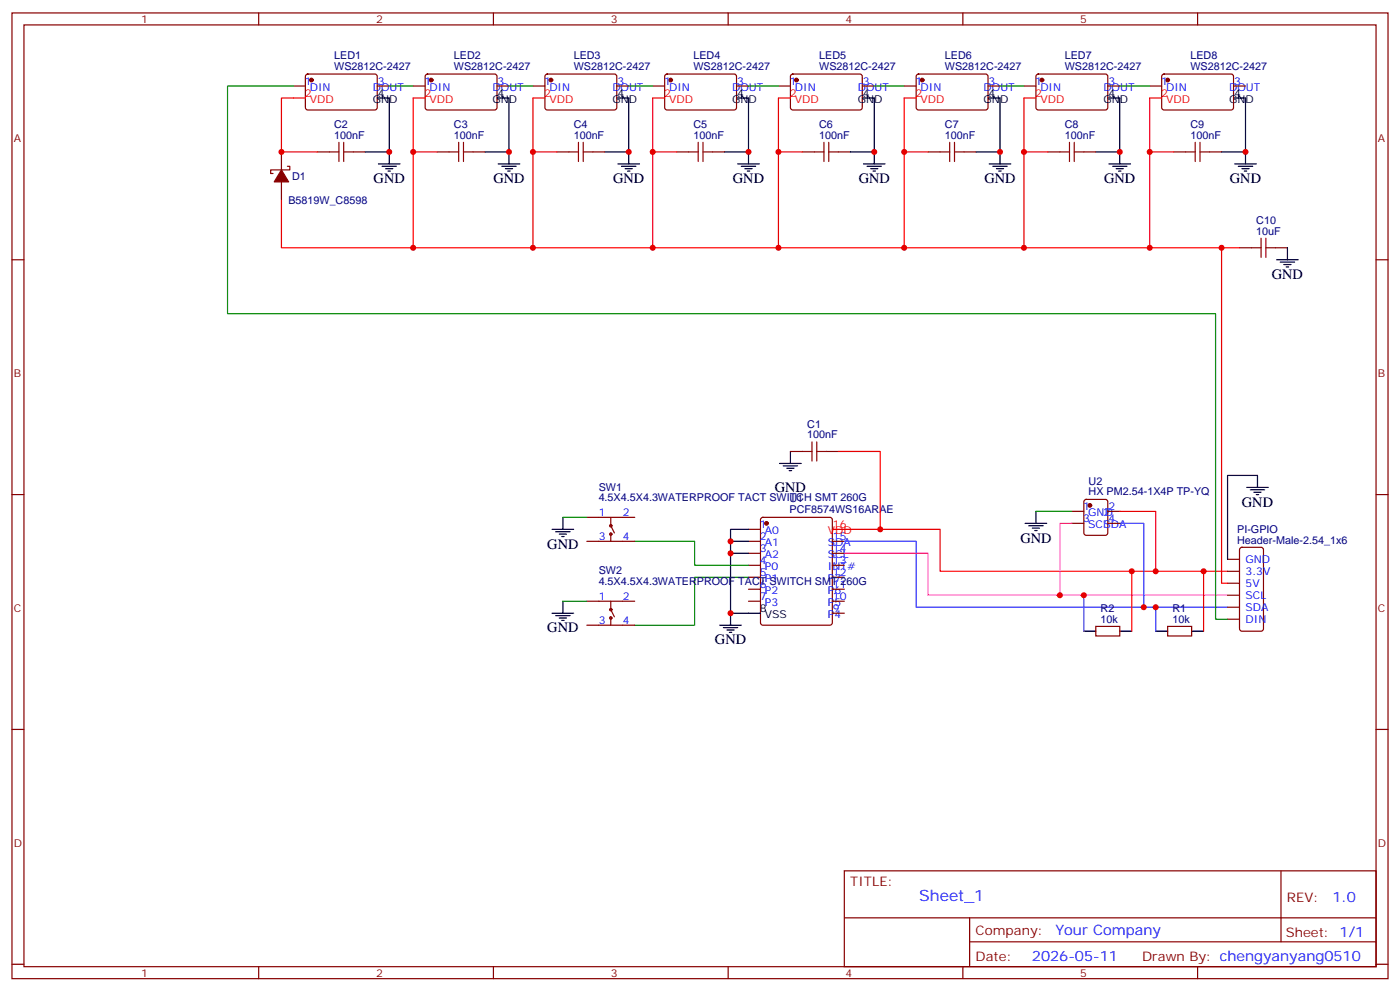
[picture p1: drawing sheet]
<svg xmlns="http://www.w3.org/2000/svg" width="412mm" height="292mm" viewBox="0 0 412 292" stroke-linecap="round" stroke-linejoin="round" font-family="sans-serif">
<g fill="none" stroke="#870000" stroke-width=".35">
<path d="M3.5 3.8h405.4v284.3h-405.4zM7.1 7.3h398.2v277.3h-398.2zM76.2 3.8v3.5M145.3 3.8v3.5M214.5 3.8v3.5M283.6 3.8v3.5M352.8 3.8v3.5M86.4 25.3h3.6M90.2 22l.5-.2 20 .1 .4 .6v9.5l-.7 .4-20-.1-.4-.6v-9.2zM111.1 25.3h3.6M121.7 25.3h3.5M125.5 22l.4-.2 20.1 .1 .4 .6-.1 9.5-.6 .4-20-.1-.5-.6v-9.2z"/>
<path d="M146.4 25.3h3.5M157 25.3h3.5M160.7 22l.5-.2 20 .1 .5 .6-.1 9.5-.6 .4-20.1-.1-.4-.6v-9.2zM181.7 25.3h3.5M192.3 25.3h3.5M196 22l.5-.2 20 .1 .5 .6-.1 9.5-.6 .4-20.1-.1-.4-.6v-9.2zM217 25.3h3.5M229.3 25.3h3.5M233.1 22l.4-.2 20.1 .1 .4 .6-.1 9.5-.6 .4-20-.1-.5-.6v-9.2zM254 25.3h3.5M266.3 25.3h3.6M270.1 22l.5-.2 20 .1 .4 .6v9.5l-.7 .4-20-.1-.4-.6v-9.2z"/>
<path d="M291 25.3h3.6M301.6 25.3h3.6M305.4 22l.5-.2 20 .1 .4 .6v9.5l-.7 .4-20-.1-.4-.6v-9.2zM326.3 25.3h3.5M338.7 25.3h3.5M342.4 22l.5-.2 20 .1 .5 .6-.1 9.5-.6 .4-20.1-.1-.4-.6v-9.2zM363.4 25.3h3.5M82.9 44.7v5.3M82.9 53.6v5.2M84.7 49h.7v1h-5.7v1.1h.7M93.5 44.7h3.5M104.1 44.7h3.5"/>
<path d="M128.8 44.7h3.5M139.3 44.7h3.6M164 44.7h3.6M174.6 44.7h3.6M199.3 44.7h3.5M209.9 44.7h3.5M236.4 44.7h3.5M246.9 44.7h3.6M273.4 44.7h3.5M284 44.7h3.5M308.7 44.7h3.5M319.3 44.7h3.5"/>
<path d="M345.7 44.7h3.5M356.3 44.7h3.5M3.5 76.5h3.6M365.1 73h3.6M375.7 73h3.5M405.3 76.5h3.6M232.8 132.9h3.6M243.4 132.9h3.5M3.5 145.6h3.6M172.9 159.4h14.1M172.9 152.3h14.1M179.9 152.3v2.5l1.1 2.1"/>
<path d="M179.9 156.9v2.5M220.5 155.9h3.5M220.5 159.4h3.5M224.2 152.5l.5-.2h19.8l.6 .5 .1 30.6-.5 .6-20 .1-.6-.5-.1-30.6zM245.2 159.4h3.5M315.7 150.6h3.6M315.7 154.1h3.6M319.5 147.2l.5-.2h5.6l.7 .5v9.4l-.4 .7h-5.9l-.7-.4v-9.5zM326.3 150.6h3.5M326.3 154.1h3.5M405.3 145.6h3.6M172.9 177h14.1"/>
<path d="M179.9 177v2.5l1.1 2.1M220.5 162.9h3.5M220.5 166.4h3.5M220.5 170h3.5M220.5 173.5h3.5M220.5 177h3.5M245.2 162.9h3.5M245.2 166.4h3.5M245.2 170h3.5M245.2 173.5h3.5M245.2 177h3.5M361.6 164.7h3.5"/>
<path d="M361.6 168.2h3.5M361.6 171.7h3.5M361.6 175.3h3.5M361.6 178.8h3.5M365.4 161.4l.4-.3h5.7l.6 .5 .1 23.5-.5 .7h-5.9l-.6-.4-.1-23.5zM172.9 184.1h14.1M179.9 181.6v2.5M245.2 180.6h3.5M322.8 184.4h7v2.9h-7zM344 184.4h7v2.9h-7zM361.6 182.3h3.5M3.5 214.8h3.6"/>
<path d="M405.3 214.8h3.6M248.7 256.4h156.6v28.2h-156.6zM377.3 256.4v20.9M248.7 270.2h156.5M285.6 277.3h119.6M285.6 270.2v14.2M3.5 283.9h3.6M76.2 284.6v3.5M145.3 284.6v3.5M214.5 284.6v3.5M283.6 284.6v3.5M352.8 284.6v3.5"/>
<path d="M405.3 283.9h3.6"/>
<circle cx="179.9" cy="154.8" r=".35"/>
<circle cx="179.9" cy="157.3" r=".35"/>
<circle cx="179.9" cy="179.5" r=".35"/>
<circle cx="179.9" cy="182" r=".35"/>
</g>
<g fill="#870000" stroke="#870000" stroke-width=".35">
<path d="M82.9 50l2.1 3.6h-4.2z"/>
<circle cx="225.8" cy="154.1" r=".53"/>
<circle cx="321" cy="148.8" r=".53"/>
<circle cx="91.7" cy="23.6" r=".53"/>
<circle cx="127" cy="23.6" r=".53"/>
<circle cx="162.3" cy="23.6" r=".53"/>
<circle cx="197.6" cy="23.6" r=".53"/>
<circle cx="234.6" cy="23.6" r=".53"/>
<circle cx="271.6" cy="23.6" r=".53"/>
<circle cx="306.9" cy="23.6" r=".53"/>
<circle cx="344" cy="23.6" r=".53"/>
</g>
<g fill="none" stroke="#000" stroke-width=".35">
<path d="M111.1 28.9h3.6v15.8h-7.1M146.4 28.9h3.5v15.8h-7M181.7 28.9h3.5v15.8h-7M217 28.9h3.5v15.8h-7.1M254 28.9h3.5v15.8h-7M291 28.9h3.6v15.8h-7.1M326.3 28.9h3.5v15.8h-7M363.4 28.9h3.5v15.8h-7.1M111.5 48.3h6.3M112.5 49h4.3M113.6 49.7h2.1M114.3 50.4h.7"/>
<path d="M114.7 44.7v3.6M146.8 48.3h6.3M147.8 49h4.2M148.9 49.7h2.1M149.6 50.4h.7M149.9 44.7v3.6M182 48.3h6.4M183.1 49h4.2M184.1 49.7h2.2M184.9 50.4h.7M185.2 44.7v3.6M217.3 48.3h6.4"/>
<path d="M218.4 49h4.2M219.4 49.7h2.1M220.1 50.4h.7M220.5 44.7v3.6M254.4 48.3h6.3M255.4 49h4.2M256.5 49.7h2.1M257.2 50.4h.7M257.5 44.7v3.6M291.4 48.3h6.3M292.5 49h4.2M293.5 49.7h2.1"/>
<path d="M294.2 50.4h.7M294.6 44.7v3.6M326.7 48.3h6.3M327.7 49h4.3M328.8 49.7h2.1M329.5 50.4h.7M329.8 44.7v3.6M363.7 48.3h6.4M364.8 49h4.2M365.8 49.7h2.1M366.5 50.4h.7M366.9 44.7v3.6"/>
<path d="M376.1 76.5h6.3M377.1 77.2h4.3M378.2 77.9h2.1M378.9 78.6h.7M379.2 73v3.5M229.7 136.5h6.3M230.7 137.2h4.2M231.8 137.9h2.1M232.5 138.6h.7M232.8 132.9v3.6M162.6 155.9h6.4M163.7 156.6h4.2"/>
<path d="M164.7 157.3h2.2M165.5 158h.7M165.8 152.3v3.6M215.2 159.4h5.3M220.5 155.9h-5.3v24.7h8.8M302 154.1h6.3M303 154.8h4.3M304.1 155.5h2.1M304.8 156.2h.7M305.2 150.6v3.5M367.2 143.5h6.4M368.3 144.2h4.2"/>
<path d="M369.4 144.9h2.1M370.1 145.6h.7M370.4 143.5v-3.5h-8.8v24.7M165.8 177v3.6M215.2 162.9h5.3M162.6 180.6h6.4M163.7 181.3h4.2M164.7 182h2.2M165.5 182.7h.7M212 184.1h6.4M213.1 184.8h4.2M214.1 185.5h2.2"/>
<path d="M214.8 186.2h.7M215.2 180.6v3.5M319.3 185.8h3.5M329.8 185.8h3.6M340.4 185.8h3.6M351 185.8h3.5"/>
</g>
<g fill="none" stroke="#f00" stroke-width=".35">
<path d="M90 28.9h-7.1v15.8h10.6M125.2 28.9h-3.5v15.8h7.1M160.5 28.9h-3.5v15.8h7M195.8 28.9h-3.5v15.8h7M232.8 28.9h-3.5v15.8h7.1M269.9 28.9h-3.6v15.8h7.1M305.2 28.9h-3.6v15.8h7.1M342.2 28.9h-3.5v15.8h7M82.9 58.8v14.2h276.9v98.7h1.8M121.7 44.7v28.3M157 44.7v28.3M192.3 44.7v28.3"/>
<path d="M229.3 44.7v28.3M266.3 44.7v28.3M301.6 44.7v28.3M338.7 44.7v28.3M359.8 73h5.3M246.9 132.9h12.4v23M245.2 155.9h31.7v12.3h84.7M329.8 150.6h10.6v17.6M333.4 168.2v17.6M354.5 168.2v17.6"/>
</g>
<path d="M248.7 159.4h21.2v19.4h91.7M329.8 154.1h7.1v24.7M340.4 178.8v7" fill="none" stroke="#00f" stroke-width=".35"/>
<path d="M315.7 154.1h-3.5v21.2M248.7 162.9h24.7v12.4h88.2" fill="none" stroke="#f0f" stroke-width=".35"/>
<g fill="none" stroke="#008700" stroke-width=".35">
<path d="M86.4 25.3h-19.4v67.1h291.1v89.9h3.5M114.7 25.3h7M149.9 25.3h7.1M185.2 25.3h7.1M220.5 25.3h8.8M257.5 25.3h8.8M294.6 25.3h7M329.8 25.3h8.9M165.8 152.3h7.1M187 159.4h17.6v7h15.9M305.2 150.6h10.5M165.8 177h7.1"/>
<path d="M220.5 170h-15.9v14.1h-17.6"/>
</g>
<g fill="none" stroke="#a10000" stroke-width=".35">
<path d="M97 44.7h2.8M99.8 41.9v5.7M101.2 44.7h2.9M101.2 41.9v5.7M132.3 44.7h2.8M135.1 41.9v5.7M136.5 44.7h2.8M136.5 41.9v5.7M167.6 44.7h2.8M170.4 41.9v5.7M171.8 44.7h2.8M171.8 41.9v5.7"/>
<path d="M202.8 44.7h2.9M205.7 41.9v5.7M207.1 44.7h2.8M207.1 41.9v5.7M239.9 44.7h2.8M242.7 41.9v5.7M244.1 44.7h2.8M244.1 41.9v5.7M276.9 44.7h2.9M279.8 41.9v5.7M281.2 44.7h2.8M281.2 41.9v5.7"/>
<path d="M312.2 44.7h2.8M315 41.9v5.7M316.4 44.7h2.9M316.4 41.9v5.7M349.2 44.7h2.9M352.1 41.9v5.7M353.5 44.7h2.8M353.5 41.9v5.7M368.7 73h2.8M371.5 70.1v5.7M372.9 73h2.8M372.9 70.1v5.7"/>
<path d="M236.4 132.9h2.8M239.2 130.1v5.6M240.6 132.9h2.8M240.6 130.1v5.6"/>
</g>
<path d="M319.3 175.3v10.5" fill="none" stroke="#90f" stroke-width=".35"/>
<g fill="#c00">
<circle cx="354.5" cy="168.2" r=".88"/>
<circle cx="333.4" cy="168.2" r=".88"/>
<circle cx="336.9" cy="178.8" r=".88"/>
<circle cx="340.4" cy="178.8" r=".88"/>
<circle cx="319.3" cy="175.3" r=".88"/>
<circle cx="215.2" cy="180.6" r=".88"/>
<circle cx="215.2" cy="159.4" r=".88"/>
<circle cx="215.2" cy="162.9" r=".88"/>
<circle cx="259.3" cy="155.9" r=".88"/>
<circle cx="340.4" cy="168.2" r=".88"/>
<circle cx="312.2" cy="175.3" r=".88"/>
<circle cx="114.7" cy="44.7" r=".88"/>
<circle cx="149.9" cy="44.7" r=".88"/>
<circle cx="185.2" cy="44.7" r=".88"/>
<circle cx="220.5" cy="44.7" r=".88"/>
<circle cx="257.5" cy="44.7" r=".88"/>
<circle cx="294.6" cy="44.7" r=".88"/>
<circle cx="329.8" cy="44.7" r=".88"/>
<circle cx="366.9" cy="44.7" r=".88"/>
<circle cx="121.7" cy="44.7" r=".88"/>
<circle cx="121.7" cy="73" r=".88"/>
<circle cx="157" cy="44.7" r=".88"/>
<circle cx="157" cy="73" r=".88"/>
<circle cx="192.3" cy="44.7" r=".88"/>
<circle cx="192.3" cy="73" r=".88"/>
<circle cx="229.3" cy="44.7" r=".88"/>
<circle cx="229.3" cy="73" r=".88"/>
<circle cx="266.3" cy="44.7" r=".88"/>
<circle cx="266.3" cy="73" r=".88"/>
<circle cx="301.6" cy="44.7" r=".88"/>
<circle cx="301.6" cy="73" r=".88"/>
<circle cx="338.7" cy="44.7" r=".88"/>
<circle cx="338.7" cy="73" r=".88"/>
<circle cx="82.9" cy="44.7" r=".88"/>
<circle cx="359.8" cy="73" r=".88"/>
</g>
<text font-size="4.6" fill="#00f" x="270.8" y="265.4">Sheet_1</text>
<g font-size="4.2">
<text x="110.1" y="53.9">GND</text>
<text x="145.3" y="53.9">GND</text>
<text x="180.6" y="53.9">GND</text>
<text x="215.9" y="53.9">GND</text>
<text x="252.9" y="53.9">GND</text>
<text x="290" y="53.9">GND</text>
<text x="325.3" y="53.9">GND</text>
<text x="362.3" y="53.9">GND</text>
<text x="374.6" y="82.1">GND</text>
<text x="228.2" y="145">GND</text>
<text x="365.8" y="149.2">GND</text>
<text x="161.2" y="161.5">GND</text>
<text x="300.6" y="159.7">GND</text>
<text x="161.2" y="186.2">GND</text>
<text x="210.6" y="189.7">GND</text>
</g>
<g font-size="4.2" fill="#00f">
<text x="392.5" y="265.7">1.0</text>
<text x="310.9" y="275.2">Your Company</text>
<text x="304" y="283">2026-05-11</text>
</g>
<g font-size="3.9" fill="#800">
<text x="250.5" y="261">TITLE:</text>
<text x="379.1" y="265.7">REV:</text>
<text x="287.4" y="275.2">Company:</text>
<text x="378.7" y="275.8">Sheet: 1/1</text>
<text x="287.4" y="282.9">Date:</text>
<text x="336.4" y="282.9">Drawn By: chengyanyang0510</text>
</g>
<g font-size="3.2" fill="#800">
<text x="41.6" y="6.8">1</text>
<text x="110.8" y="6.8">2</text>
<text x="179.9" y="6.8">3</text>
<text x="249.1" y="6.8">4</text>
<text x="318.2" y="6.8">5</text>
<text x="4.1" y="41.9">A</text>
<text x="405.9" y="41.9">A</text>
<text x="4.1" y="111.1">B</text>
<text x="405.9" y="111.1">B</text>
<text x="4.1" y="180.2">C</text>
<text x="405.9" y="180.2">C</text>
<text x="4.1" y="249.3">D</text>
<text x="405.9" y="249.3">D</text>
<text x="41.6" y="287.6">1</text>
<text x="110.8" y="287.6">2</text>
<text x="179.9" y="287.6">3</text>
<text x="249.1" y="287.6">4</text>
<text x="318.2" y="287.6">5</text>
</g>
<g font-size="3.2" fill="#000080">
<text x="98.4" y="17.5">LED1</text>
<text x="133.7" y="17.5">LED2</text>
<text x="169" y="17.5">LED3</text>
<text x="204.3" y="17.5">LED4</text>
<text x="241.3" y="17.5">LED5</text>
<text x="278.4" y="17.5">LED6</text>
<text x="313.6" y="17.5">LED7</text>
<text x="350.7" y="17.5">LED8</text>
<text x="98.4" y="20.6">WS2812C-2427</text>
<text x="133.7" y="20.6">WS2812C-2427</text>
<text x="169" y="20.6">WS2812C-2427</text>
<text x="204.3" y="20.6">WS2812C-2427</text>
<text x="241.3" y="20.6">WS2812C-2427</text>
<text x="278.4" y="20.6">WS2812C-2427</text>
<text x="313.6" y="20.6">WS2812C-2427</text>
<text x="350.7" y="20.6">WS2812C-2427</text>
<text x="98.4" y="40.9">100nF</text>
<text x="98.4" y="37.7">C2</text>
<text x="133.7" y="40.9">100nF</text>
<text x="133.7" y="37.7">C3</text>
<text x="169" y="40.9">100nF</text>
<text x="169" y="37.7">C4</text>
<text x="204.3" y="40.9">100nF</text>
<text x="204.3" y="37.7">C5</text>
<text x="241.3" y="40.9">100nF</text>
<text x="241.3" y="37.7">C6</text>
<text x="278.4" y="40.9">100nF</text>
<text x="278.4" y="37.7">C7</text>
<text x="313.6" y="40.9">100nF</text>
<text x="313.6" y="37.7">C8</text>
<text x="350.7" y="40.9">100nF</text>
<text x="350.7" y="37.7">C9</text>
<text x="86.1" y="52.9">D1</text>
<text x="84.9" y="60">B5819W_C8598</text>
<text x="370.1" y="65.9">C10</text>
<text x="370.1" y="69.1">10uF</text>
<text x="237.8" y="125.9">C1</text>
<text x="237.8" y="129">100nF</text>
<text x="320.7" y="142.7">U2</text>
<text x="176.4" y="147.6">4.5X4.5X4.3WATERPROOF TACT SWITCH SMT 260G</text>
<text x="176.4" y="144.5">SW1</text>
<text x="232.6" y="147.8">U1</text>
<text x="320.7" y="145.9">HX PM2.54-1X4P TP-YQ</text>
<text x="232.6" y="151.1">PCF8574WS16ARAE</text>
<text x="364.4" y="160.1">Header-Male-2.54_1x6</text>
<text x="364.4" y="156.8">PI-GPIO</text>
<text x="176.4" y="172.3">4.5X4.5X4.3WATERPROOF TACT SWITCH SMT 260G</text>
<text x="176.4" y="169.1">SW2</text>
<text x="324.2" y="183.4">10k</text>
<text x="324.2" y="180.2">R2</text>
<text x="345.4" y="183.4">10k</text>
<text x="345.4" y="180.2">R1</text>
</g>
<g font-size="3.2" fill="#00f">
<text x="89.8" y="25">1</text>
<text x="91.3" y="26.7">DIN</text>
<text x="109.8" y="26.7">DOUT</text>
<text x="111.3" y="25">3</text>
<text x="125.1" y="25">1</text>
<text x="126.5" y="26.7">DIN</text>
<text x="145.1" y="26.7">DOUT</text>
<text x="146.6" y="25">3</text>
<text x="160.3" y="25">1</text>
<text x="161.8" y="26.7">DIN</text>
<text x="180.4" y="26.7">DOUT</text>
<text x="181.9" y="25">3</text>
<text x="195.6" y="25">1</text>
<text x="197.1" y="26.7">DIN</text>
<text x="215.7" y="26.7">DOUT</text>
<text x="217.1" y="25">3</text>
<text x="232.7" y="25">1</text>
<text x="234.1" y="26.7">DIN</text>
<text x="252.7" y="26.7">DOUT</text>
<text x="254.2" y="25">3</text>
<text x="269.7" y="25">1</text>
<text x="271.2" y="26.7">DIN</text>
<text x="289.7" y="26.7">DOUT</text>
<text x="291.2" y="25">3</text>
<text x="305" y="25">1</text>
<text x="306.5" y="26.7">DIN</text>
<text x="325" y="26.7">DOUT</text>
<text x="326.5" y="25">3</text>
<text x="342" y="25">1</text>
<text x="343.5" y="26.7">DIN</text>
<text x="362.1" y="26.7">DOUT</text>
<text x="363.5" y="25">3</text>
<text x="176.4" y="152">1</text>
<text x="183.4" y="152">2</text>
<text x="223.8" y="155.5">1</text>
<text x="319.1" y="150.2">1</text>
<text x="319.1" y="153.7">3</text>
<text x="320.6" y="152">GND</text>
<text x="320.6" y="155.5">SCL</text>
<text x="325" y="155.5">SDA</text>
<text x="325" y="152">2</text>
<text x="326.5" y="153.7">4</text>
<text x="326.5" y="150.2">2</text>
<text x="176.4" y="159">3</text>
<text x="183.4" y="159">4</text>
<text x="223.8" y="159">2</text>
<text x="225.3" y="157.3">A0</text>
<text x="225.3" y="160.8">A1</text>
<text x="243.9" y="160.8">SDA</text>
<text x="245.4" y="159">15</text>
<text x="223.8" y="162.6">3</text>
<text x="223.8" y="166.1">4</text>
<text x="225.3" y="164.3">A2</text>
<text x="225.3" y="167.9">P0</text>
<text x="243.9" y="167.9">INT#</text>
<text x="243.9" y="164.3">SCL</text>
<text x="245.4" y="166.1">13</text>
<text x="245.4" y="162.6">14</text>
<text x="366.9" y="165.7">GND</text>
<text x="223.8" y="169.6">5</text>
<text x="223.8" y="173.1">6</text>
<text x="225.3" y="171.4">P1</text>
<text x="243.9" y="171.4">P7</text>
<text x="245.4" y="173.1">11</text>
<text x="245.4" y="169.6">12</text>
<text x="366.9" y="169.3">3.3V</text>
<text x="366.9" y="172.8">5V</text>
<text x="176.4" y="176.7">1</text>
<text x="183.4" y="176.7">2</text>
<text x="223.8" y="176.7">7</text>
<text x="225.3" y="174.9">P2</text>
<text x="225.3" y="178.4">P3</text>
<text x="243.9" y="178.4">P5</text>
<text x="243.9" y="174.9">P6</text>
<text x="245.4" y="176.7">10</text>
<text x="366.9" y="176.3">SCL</text>
<text x="366.9" y="179.8">SDA</text>
<text x="176.4" y="183.7">3</text>
<text x="183.4" y="183.7">4</text>
<text x="243.9" y="182">P4</text>
<text x="245.4" y="180.2">9</text>
<text x="366.9" y="183.4">DIN</text>
</g>
<g font-size="3.2" fill="#f00">
<text x="89.8" y="28.5">2</text>
<text x="125.1" y="28.5">2</text>
<text x="160.3" y="28.5">2</text>
<text x="195.6" y="28.5">2</text>
<text x="232.7" y="28.5">2</text>
<text x="269.7" y="28.5">2</text>
<text x="305" y="28.5">2</text>
<text x="342" y="28.5">2</text>
<text x="91.3" y="30.3">VDD</text>
<text x="126.5" y="30.3">VDD</text>
<text x="161.8" y="30.3">VDD</text>
<text x="197.1" y="30.3">VDD</text>
<text x="234.1" y="30.3">VDD</text>
<text x="271.2" y="30.3">VDD</text>
<text x="306.5" y="30.3">VDD</text>
<text x="343.5" y="30.3">VDD</text>
<text x="245.4" y="155.5">16</text>
<text x="243.9" y="157.3">VDD</text>
</g>
<g font-size="3.2">
<text x="111.3" y="28.5">4</text>
<text x="146.6" y="28.5">4</text>
<text x="181.9" y="28.5">4</text>
<text x="217.1" y="28.5">4</text>
<text x="254.2" y="28.5">4</text>
<text x="291.2" y="28.5">4</text>
<text x="326.5" y="28.5">4</text>
<text x="363.5" y="28.5">4</text>
<text x="109.8" y="30.3">GND</text>
<text x="145.1" y="30.3">GND</text>
<text x="180.4" y="30.3">GND</text>
<text x="215.7" y="30.3">GND</text>
<text x="252.7" y="30.3">GND</text>
<text x="289.7" y="30.3">GND</text>
<text x="325" y="30.3">GND</text>
<text x="362.1" y="30.3">GND</text>
<text x="223.8" y="180.2">8</text>
<text x="225.3" y="182">VSS</text>
</g>
</svg>
